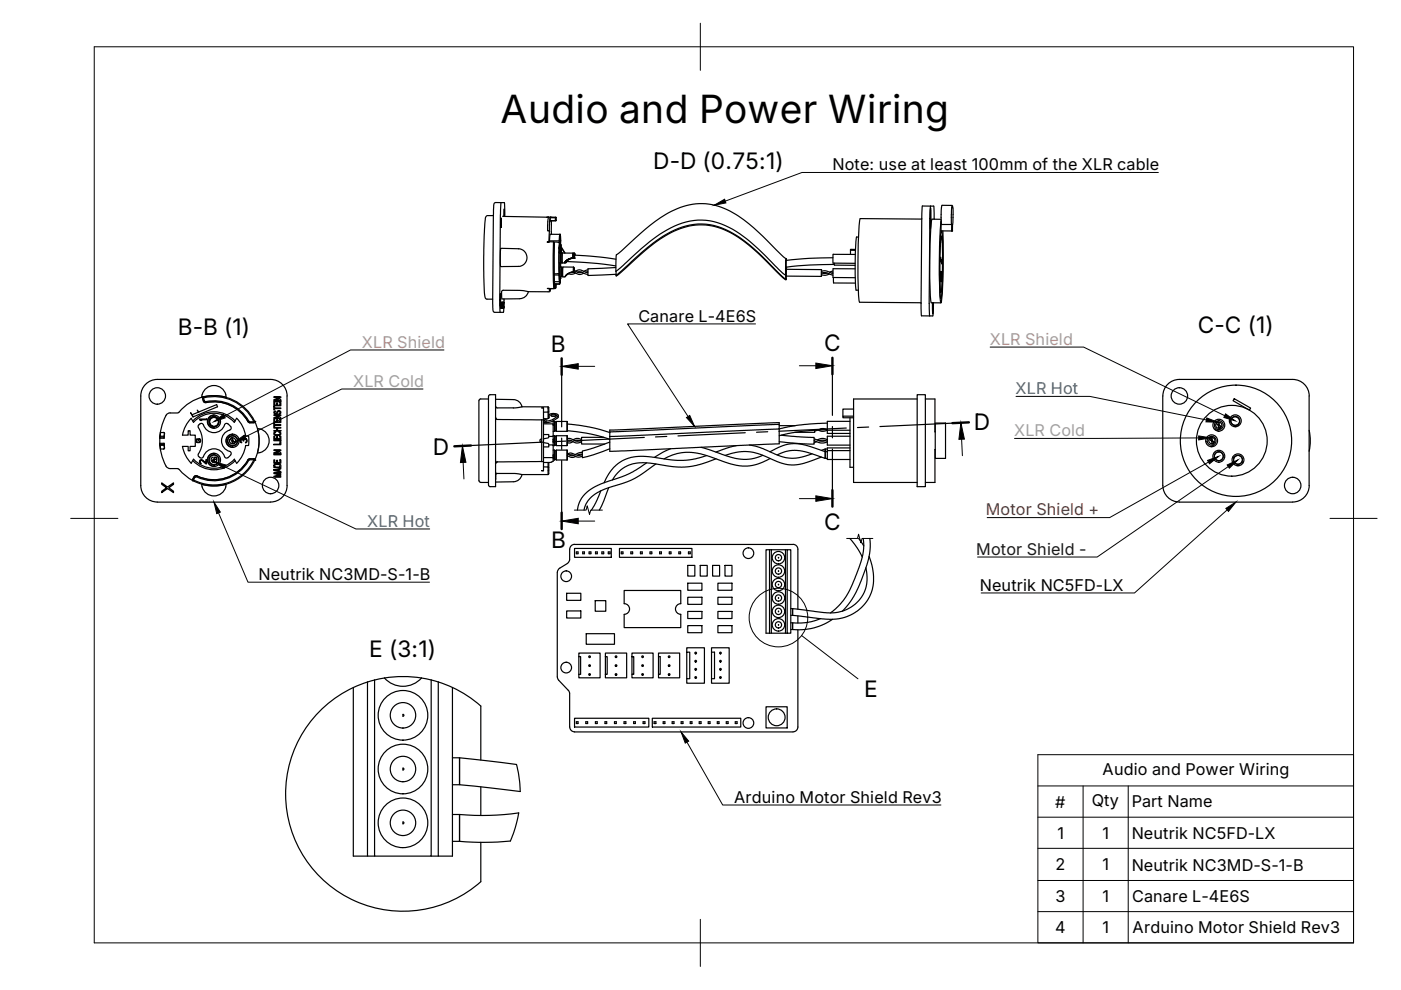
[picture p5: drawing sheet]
<svg xmlns="http://www.w3.org/2000/svg" width="297mm" height="210mm" viewBox="0 0 297 210" stroke-linecap="round" stroke-linejoin="round" font-family="sans-serif">
<!-- layer: Visible -->
<g fill="none" stroke="#000" stroke-width=".25">
<path d="M104.6 45.7h-1.2a.79 .79 0 0 0-.5 1l-.3 7a42 42 0 0 0 .4 9.6l1.5 .1M106.1 45.6v20.6M106.2 52.7l-.1 3.5 .1 .3h.3M106.2 46.3v1.9M106.2 46.3h.1M106.2 46.3l.1 1.9zM106.2 48v.2M106.2 47.2h.1M106.2 42.9l-.1 2.7M106.3 46.3l-.1 .2M106.6 52.7h-.4M106.6 45.8l9.4 .3"/>
<path d="M106.6 52.7h3.4M106.8 45.9l.1-1.6 .1 1.6M106.9 43l-1.8-.1a.7 .7 0 0 0-.4 1l-.2 20.1a2.92 2.92 0 0 0 .3 2.2h1.9M106.9 42.9l.1 3M109.9 52.7a1.9 1.9 0 0 1 1.8 2.2 1.9 1.9 0 0 1-2.3 1.6h-2.8M116 46.1h.3zM116.1 47.7v1.2h.4l-.1 2.4M116.4 51.3h-.4h1.3l.2 .1M116.5 51.1v.2M116.5 51.1h2.1M116.5 47v1.9M116.6 49.7h2.2v2l-.1-2"/>
<path d="M116.6 49.7l-.1 1.4M116.6 46.2h1.2M116.6 46.2v.5M116.6 46.7l.1 .1h1.2M116.7 46.1l-.1 .1M116.7 46.1h-.4l-.2 1.6M116.7 46.1h1M116.7 46.1h.1M116.7 46.1l-.2 .9M116.8 46.8h.1M116.9 46.8v.3M116.9 47v2.7"/>
<path d="M117.3 51.3l.1 9.9M117.5 58.1l1-.2v.4M117.5 58.3h1M117.5 51.4l.1 8.8M117.5 51.4l.1 9.6M117.5 59.7h1.3M117.7 46.1h.1l.1 .7M117.7 46.1h.1M117.7 46.1h.2v.7M117.8 46.2v.6M117.8 46.2v.5M117.8 46.7l.1 .1"/>
<path d="M118.5 58.3l.1 1.4M118.5 52.6l.2 .1M118.5 55.7h.6M118.6 51.1v.3l-1.2-.1M118.6 52.7v.8l-.1-.1M118.6 52.4l-.1 .3 .2-.2M118.6 52.8h.1l-.1 .6M118.6 52.7l.1 .1M118.6 52.5l.1 .1M118.6 52.4l.2 .1M118.6 52.4h.1M118.6 55.9l.1 .7"/>
<path d="M118.6 51.4l-.1 6.5M118.6 55.7v1.9M118.6 52v.4M118.6 59.7v.5h-1M118.6 59.7v.3h.2M118.6 60h.1M118.6 59.9h.1M118.6 59h.2M118.6 58.9h.2M118.7 59.1v.6M118.7 52.6v.1M118.7 52.5v.1"/>
<path d="M118.7 52.4l-.1 1.3M118.7 59.6h.1M118.7 59.5h.1M118.7 59.4h.1M118.7 59.3h.1M118.7 58.9h.1M118.7 58.7h.3M118.7 60v.2M118.7 50.9h.1M118.7 50.6h.1M118.7 49.7l-.1 1.4M118.7 51.9v.7"/>
<path d="M118.7 52.6h.3M118.7 52.5h.1M118.7 52.3h.1M118.7 52.1h.1M118.7 52h.1M118.7 51.9h.1M118.7 59.9h.1M118.8 58.9l-.2 .2 .2 .1M118.8 58.9v1.1zM118.8 59h.1M118.8 59.8h-.2M118.8 49.7l.1 1.7"/>
<path d="M118.8 58.7v.3M118.8 52h.1M118.8 52.3h.1M118.8 52.2h.1M118.8 51.9v.7zM118.8 51.9h-.1h.1M118.9 53.7v.1M118.9 51.4v1M118.9 55.7v-2.1v2.1M118.9 52.4v.4h.1M118.9 52.8v.7h.1M118.9 52.1l.9 1.6"/>
<path d="M118.9 52.3v.1M118.9 55.7v.9M118.9 52.1h.1M118.9 53.5v.1M118.9 55.6v.1M118.9 55.6h.2M119 53.7l-.1 1.9M119 56.6l-.3 .1v2M119 52.4v1.1zM119 52.4h-.3M119 52.5l.7 1.2M119 56.7v2"/>
<path d="M119 58.6l.3 .1M119 58.6v.1M119.1 56.7l-.1 1.9M119.1 55.6v.1zM119.1 53.6v.1zM119.1 53.7l-.5-.1v2.1M119.1 55.6l.1 .1M119.1 53.7h.1M119.2 53.7l-.1 1.9M119.2 55.7h-.1M119.2 53.7l-.3 .1M119.2 53.7h2.4"/>
<path d="M119.3 53.7l-.1 2h.7M119.3 56.7v1.9M119.3 56.7h-.3M120.1 55.4l6.7 .5 3.8 .5M121.5 53.7h.3M121.5 53.7l-.1 1M121.5 54.7l.1-1v1M121.5 54.7a2.15 2.15 0 0 0-1.9 1l.1-.1a2.41 2.41 0 0 1 1.9-.9M121.5 54.7a2.05 2.05 0 0 0-1.7 .8l.1-.1a2.46 2.46 0 0 1 1.7-.7M121.5 54.7l.1-.8v.8M121.6 56.6l-.1 1.1M121.6 56.6h-2.2l-.1 2 .5 .1"/>
<path d="M121.6 56.6l.1 .1M121.6 57.7a2.04 2.04 0 0 0-1.7 .8 .83 .83 0 0 1 1.2-.3l.9-.3M121.6 57.7h.1M121.6 57.7a2.05 2.05 0 0 0-1.8 1l.7-.7M121.6 57.7a1.71 1.71 0 0 0 2.2 .2M121.6 57.7l-.5 .1M121.6 57.3a1.78 1.78 0 0 0 1.8 .4M121.7 57.7l-.7 .1M121.7 57.3v-.4l-.1 .8M121.7 57.3v-.6l-.1 1M121.8 53.7l-.1 1M121.8 54.7a2.02 2.02 0 0 0-1.7 .8l.1-.1"/>
<path d="M121.8 54.7h.1M121.8 54.7a2.09 2.09 0 0 0-1.9 1l.3-.3M121.8 54.1l5.6 .4 3.2 .5M121.9 54.1v-.2l-.1 .8 .1-1v.4M122 57.5a1.5 1.5 0 0 1 2 .1l.6 .2M122.4 57.7l.5-.1 1.7 .6M124.6 57.6l-.4 .1M124.7 57.2l-.9 .3M130.6 56.7l-5.9 .3v1.3l5.9-.1M130.6 57.5l.9-.7a62.2 62.2 0 0 1 9.9-8.1 13.3 13.3 0 0 1 15.4 .9 91.5 91.5 0 0 1 9.3 8.4l.4 .3M130.7 54l.5-.3a56.9 56.9 0 0 1 10.6-8.6 13.2 13.2 0 0 1 14.7 .7 63.5 63.5 0 0 1 9.6 8.7l.5 .3M130.7 54l-.1 4.3"/>
<path d="M166.5 58.3l.1 .8M166.6 59.2l-.9-.7a76.1 76.1 0 0 0-8.8-8.1 13.5 13.5 0 0 0-16.2-.4 82.5 82.5 0 0 0-9.6 8l-.5 .3 .1 .2 .5-.4a71.4 71.4 0 0 1 10-8.2 13.3 13.3 0 0 1 15.3 .4 56.4 56.4 0 0 1 9.1 8.2l1 .8M166.6 56.8v1.4zM166.7 57.1l7.5 .1M166.7 57.1v1.4l7.5 .1M166.7 55.2v-.4l-.1 3.5M166.7 58.5l-.1 .8v-.2M166.8 56.6v.5M174.2 57.8l.6 .2 .6-.1M174.2 57.5a3.2 3.2 0 0 1 2.4 .5M174.2 57.5v-.3v1.4v-.4M174.3 57.9a3.6 3.6 0 0 1 2.3 .4"/>
<path d="M175.9 58.1a1.86 1.86 0 0 1-1.7 .1M176.6 57.5l-.7 .2M176.6 54.6a55.7 55.7 0 0 0-10 .7l.1 1.3M176.6 57.8l-.3 .1M176.6 58.8l4.7 .1M176.6 55.8h4.7M176.6 57h4.7M176.6 53.9h4.7M176.7 57l-.1 1.8M176.7 53.9l-.1 1.9M176.7 58.8v1.2h4.7M176.9 55.8v.4"/>
<path d="M176.9 56.1l-5.2 .1-5.1 .5M176.9 56.2l4.4 .1M180.3 53.1v.8M181.4 52.9h-1.1v.2h1.1M181.6 50.3h.4M181.6 50.2a60.3 60.3 0 0 0-.1 11.3M195.4 46.3v20.7h2.4l.1-2.8M195.4 46.5l-13-.2a95.3 95.3 0 0 0-.2 17.8l13.1 .1M195.6 43.7h1.7M195.6 43.7l-.2 2.6M197.1 46.3v20.7M197.3 43.7h.7l.1 2.8"/>
<path d="M197.3 44.1v4.5zM197.3 43.7l-.1 2.6M199.3 52.2h.1M199.3 51.3h.1M199.4 50.1h.2M199.4 51.4l.2-1.3a58.5 58.5 0 0 1-.1 11.9l-.2-4.1 .1-5.7M199.4 51.4v-.1v.9M199.4 54.5v1.1zM199.4 57.5v1.1zM199.5 46.5h-1.9a95.3 95.3 0 0 0-.1 17.7h2M199.5 49h2.3M199.5 49a85.5 85.5 0 0 0 0 14.3 83.4 83.4 0 0 0 .2-14.3"/>
<path d="M199.5 58.7v1.1zM199.5 46.9v2.1M199.5 46.1l.1 1.5M199.5 46.7a110.4 110.4 0 0 0 0 17.5 6.8 6.8 0 0 0 .3-3.2l.2-5.8-.1-6.2M199.6 47.6h2.2M199.7 57.6v1zM199.7 54.9v1.1zM201.7 45.5v.6M201.7 46.1l.1 1.5M201.8 47.6v1.4M201.8 49h.1M201.8 44.1l.1-.5 .1 .5"/>
<path d="M201.8 44.1l-.1 1.4M201.8 49v-.3l.2 .3M201.9 43.6l-2.2-.1-.2 2.6M202 47.6l-.1 1.4M202 47.6h.1M202 44.1v3.5M106.1 62.3v2.6zM106.1 64.1l.1 1.1zM106.2 64.4v.8zM106.2 65.2h.1M106.2 64.1v1.1zM106.2 64.2v.7z"/>
<path d="M106.2 64.3l.1 .8zM106.2 65.1h.1M106.2 65h.1M106.2 64.9h.1M106.2 64.5h.1M106.2 64.4h.1M106.2 64.3h.1M106.3 64.1v1.1zM106.3 64.1v1.1M106.3 61.9l.1 1.5M106.3 64.1l.1 1.1zM106.3 64.1h.1"/>
<path d="M106.4 64.1l-.1 1.1M106.4 64.1v1.1zM106.4 65.2h.1M106.4 64.1l.1 1.1zM106.4 64.1h.1M106.4 65.1h.1M106.4 64.9h.1M106.4 64.5h.1M106.4 64.4h.1M106.4 64.3h.1M106.5 65.2h.1M106.5 65h.1"/>
<path d="M106.5 64.2h.1M106.5 64.1v1.1zM106.5 64.3h.1M106.5 65h-.1M106.5 64.1h-.3v1.1M106.5 64.1l.1 1.1zM106.5 64.1h.1M106.6 64.1v1.1zM106.6 64.1h.1M106.6 65.2h.1M106.6 65h.1M106.6 64.9h.1"/>
<path d="M106.6 64.5h.1M106.6 64.4h.1M106.6 64.3h.1M106.6 64.8h.1M106.6 64.7h.1M106.6 64.6h.1M106.6 65.1h.1M106.6 64.2h.1M106.7 64.1v1.1zM106.7 64.3h.1M106.7 65.2h.1M106.7 64.1h.1"/>
<path d="M106.8 63.4l-.1 2.8M112 61.8a1.87 1.87 0 0 1-1.8 1.5l-3.8 .1M116.1 61.2h.3M116.4 61.2h.1M116.4 61.2l.2 .6 .1-.6M116.6 61.9l-4.6-.1-1.9-.2-3.4-.1-.3 .2-.1 .2M116.7 61.2h.1M117.4 61.2h.1M117.6 60.2v.8M117.6 61l-.2 .2h-1M117.6 60.2l1 .1M117.7 60.2v1"/>
<path d="M117.9 60.2l-.1 .8-.1 .2h-1M117.9 60.2l-.1 .8M118.6 60.2h.1M181.5 61.5h.5M197.7 64.2l.1 2.4 .1-2.4M199.3 62h.2M33.9 92.7v-.2h.9v.2M33.9 94l.1 1.2M33.9 92.7h.9v.2h-.9zM33.9 94.2h.9M33.9 92.5l.1-.8-.1 1.2M33.9 94.4l.1 .8"/>
<path d="M34 91.7h.8l.1 .2M34 95.2h.1M34.8 94.2v.2h-.9v-.2M34.8 94h-.9v.2M34.8 94v.2M34.8 94l.1 1M34.8 94.4l.1 .6M34.9 91.9l-.1 .6M34.9 95l-.1 .2h-.8M34.9 91.9l-.1 1M36.1 99.3h1.6l.3 .2M36.1 87.5l-.5 .2a10.9 10.9 0 0 0-.3 11.3l.8 .3"/>
<path d="M38 87.4l-.3 .2h-1.6M38 99.5l1.3 1.4 1.6 1M38.7 92.3h1.2v-1h.4v1h1.1v2.4h-1.1v.9h-.4v-.9h-1.2l.8 2.1 1 1.4 .5-.8a5.9 5.9 0 0 0 8.7 0M40.4 87.5l.5 .9zM40.7 87.9l5.2-2.1 .2 .4-5.2 2.2M40.9 97.7a6.1 6.1 0 0 0 9 0M40.9 89.3a6.1 6.1 0 0 1 9 0M41.6 93.1l.2-.1-.1 .7h.6l.1-.4-.3-.1-.1 .2v-.4h.3a.43 .43 0 0 1 .3 .5 .43 .43 0 0 1-.4 .3h-.3a.43 .43 0 0 1-.3-.7zM41.8 86.9l.3 .4M42.1 90.7a5.2 5.2 0 0 1-.1 5.7l.4 .6M42.1 90.1v.6M42.2 87.3h.1"/>
<path d="M42.3 88.9h1.5v.1h-1.3l.3 .1h-.3zM42.4 89.9l.4-.1 .3 .3M42.4 97.6l.5-.1 .7 .7v-.7h.2v.9l-1-.7a.29 .29 0 0 0-.4 .1 .29 .29 0 0 0 .3 .4l-.2 .1-.2-.2zM42.4 89.9l-.2 .2M42.9 83.7a2.58 2.58 0 0 1 2.7-1.9 2.58 2.58 0 0 1 2.3 2.3l-3.2-.2-1.9 .3v-.5M43.1 84.2h.1M43.1 84.2l-.2 .2 .3 .7 .5 .3M43.1 84.2a9.5 9.5 0 0 0-5.1 3.2M43.1 96.8l-.3 .3-.4-.1M43.1 90.1a2.34 2.34 0 0 0 2.3 1.6 2.34 2.34 0 0 0 2.2-1.6M43.1 96.8a2.34 2.34 0 0 1 2.3-1.6 2.34 2.34 0 0 1 2.2 1.6M43.2 84.4l.1 .6 .3 .1"/>
<path d="M43.2 84.4a9.4 9.4 0 0 1 10.6 5h-.9a8.7 8.7 0 0 0-9.2-4.3M43.7 85.3l-.5-.1-.2-.9a8.7 8.7 0 0 1 8.3 1.6 7.5 7.5 0 0 1 2.7 3.6l-1 .1M43.7 85.4a8.3 8.3 0 0 1 8.9 4M43.7 85.3a8.3 8.3 0 0 1 8.9 4.1M44.5 89.8a.94 .94 0 0 1 .7-1.2 .94 .94 0 0 1 1.1 .8l-.1 .6-.6 .4-.8-.2-.3-.4M45.2 96.9l-.4 .4 .1 .5 .3 .2M45.2 98l.3 .1M45.3 97.4v.2M45.4 96.2h.3l.5 .2 .4 .5 .2 .5-.1 .6-.3 .4-.6 .4h-.4M45.4 96.2v.2l.4 .1 .4 .3 .2 .5-.1 .8-.4 .4-.5 .1v.2M45.4 88.3l.7 .3 .3 .6v.5l-.2 .4-.4 .3-.4 .1M45.4 88v.3"/>
<path d="M45.4 88l.8 .3 .4 .5 .2 .5-.1 .6-.3 .4-.5 .4-.5 .1M45.4 90.5v.3M45.4 96.4a1.09 1.09 0 0 0-1.1 1.1 1.09 1.09 0 0 0 1.1 1.1M45.4 88.3a1.09 1.09 0 0 0-1.1 1.1 1.09 1.09 0 0 0 1.1 1.1M45.4 96.2a1.34 1.34 0 0 0-1.4 1.3 1.34 1.34 0 0 0 1.4 1.3M45.4 88a1.34 1.34 0 0 0-1.4 1.4 1.34 1.34 0 0 0 1.4 1.3M45.4 96.1a1.41 1.41 0 0 0-1.4 1.4 1.41 1.41 0 0 0 1.4 1.4M45.4 88a1.41 1.41 0 0 0-1.4 1.4 1.41 1.41 0 0 0 1.4 1.4M45.5 97.3l-.1 .3M45.8 97l.2 .7-.6 .4M46.3 89.8a1.01 1.01 0 0 0-.5-1.3 1.01 1.01 0 0 0-1.4 .5 1.01 1.01 0 0 0 .7 1.3M47.6 96.8l.3 .3 .4-.1"/>
<path d="M48.3 89.9l-.4-.1-.3 .3M48.3 89.9l.6 .6M48.7 91.2a2.41 2.41 0 0 0-1.7 2.4 2.41 2.41 0 0 0 1.9 2.3v.5M48.7 93.1l-.1 .4 .3 .5h.7M48.9 90.5l.1 .4-.3 .3M48.9 96.4l-.6 .6M49 92.9l.5-.1 .4 .4v.5l-.2 .2M49.2 93.4v.1l.2 .1M49.2 93.3l.2 .2M49.3 92.4l.7 .2 .4 .7-.2 .8-.5 .4h-.4M49.3 92v.4M49.3 92l.9 .3 .5 1v.5l-.3 .5-.4 .4-.7 .1"/>
<path d="M49.3 94.5v.3M49.3 92.4a1.09 1.09 0 0 0-1.1 1.1 1.09 1.09 0 0 0 1.1 1M49.3 92.1a1.34 1.34 0 0 0-1.3 1.4 1.34 1.34 0 0 0 1.3 1.3M49.3 92a1.41 1.41 0 0 0-1.4 1.5 1.41 1.41 0 0 0 1.4 1.4M49.7 97.4l.5 .8M50.2 88.7l-.5 .8a5.8 5.8 0 0 0-8.7 0l-.5-.8-1.3 1.9-.5 1.7M50.2 88.7l.8 .9 .6 1.1 .5 1.8M51 93.1l.3-.1 .3 .2a.45 .45 0 0 1 .8 0 .45 .45 0 0 1-.4 .7v-.1a.31 .31 0 0 0 .2-.5 .31 .31 0 0 0-.5 .1l-.1 .1-.1-.2a.29 .29 0 0 0-.5 0 .29 .29 0 0 0 .2 .5v.1l-.3-.2zM52 92.4l.7 .1 .1 .8-.1 1.2h-.7M52.1 94.5l-.3 1.1-.5 1.2-1.1 1.4M52.6 89.4l.4 .2M52.6 97.5l.4-.2h.9l.1 .3"/>
<path d="M52.6 97.5a8.6 8.6 0 0 1-11 3.4l-.4 .1-.4 .7M52.6 97.5a8.3 8.3 0 0 1-10.8 3.4M53.8 97.3h-.9l-.3 .3M53.8 97.3l.2 .1a9.4 9.4 0 0 1-13.1 4.5M54 89.4h.1M54 97.6h.1M54 89.4l-.1 .2h-.9M54 89.4a9.6 9.6 0 0 1 0 8.1M55.1 90.9h-.5l.3 2v1.6l-.3 1.5h.5M55.2 91a2.59 2.59 0 0 1 1.9 2.5 2.59 2.59 0 0 1-1.9 2.5M58.1 99.6l1.4-.3-.3 .2v.4l.3 .2-1.4-.3zM58.1 97.5h.2v.6h.4v-.5h.1v.5h.6v-.6h.1v.7h-1.4z"/>
<path d="M58.1 96.3h1.4v.1h-1.4zM58.1 95.4h1.4v.2l-1.2 .4 1.2 .2h-1.4v-.2l1.2-.5zM58.1 94.2h1.3v-.6h.1v.7zM58.1 93.3h1.4v.1h-1.4zM58.1 92.5h.2v.6h.4v-.5h.1v.5h.6v-.6h.1v.7h-1.4zM58.1 90.6h1.4v.2h-.7v.5h.7v.1h-1.4v-.1h.6v-.5h-.6zM58.1 89.7h.1v.4l1.3 .1h-1.3v.3h-.1zM58.1 88.9h.2v.6h.4v-.5h.1v.5h.6v-.6h.1v.7h-1.4zM58.1 88h1.4v.1l-1.2 .5 1.2 .1h-1.4v-.1l1.2-.5zM58.1 86.2h.1v.3h1.3v.1h-1.3v.3h-.1zM58.1 85.3h.2v.6h.4v-.5h.1v.5h.6v-.6h.1v.7h-1.4zM58.1 85.1h1.4v.1h-1.4z"/>
<path d="M58.1 84.1h1.4v.2l-1.2 .5 1.2 .1h-1.4v-.2l1.2-.4h-1.2zM58.1 91.7l.3-.1-.1 .5 .7 .1 .4-.2-.2-.4a.39 .39 0 0 1 .3 .4 .39 .39 0 0 1-.5 .3h-.7l-.2-.2zM58.1 87.3l.3-.2a.26 .26 0 0 0-.1 .3 .26 .26 0 0 0 .2 .2h.1a.47 .47 0 0 1 .5-.5 .47 .47 0 0 1 .4 .5l-.4 .2 .3-.4a.28 .28 0 0 0-.4-.2 .28 .28 0 0 0-.2 .4 .41 .41 0 0 1-.5 .2 .41 .41 0 0 1-.2-.5zM58.1 98.5l.3-.1h.9l.2 .2v.5h-1.4zM58.2 99.7l.8-.2v.4zM58.3 98.6l.9-.1 .1 .1 .1 .4h-1.1zM103.6 84.6h-1.9a2.35 2.35 0 0 0-.2 1.8v15.5M103.9 83.7h1.2v19.5h-1.2M103.9 83.7h-.1a4.9 4.9 0 0 0-.2 2.6v16.6M105.1 86.1v.3l.3 .1M105.1 88.6l.2 .3 9.6 .1M105.1 88.6v.1z"/>
<path d="M105.1 88.6v.1M105.1 84.7h3.7M105.1 89.3h.1M105.1 97.6h.1M105.1 98.1l.3-.2-.3 .4zM108.9 84.7a1.87 1.87 0 0 1 1.8 1.5M108.9 86.5h-3.4M110.7 86.2l-1.9 .3M110.7 86.2l5.5 .1M114.9 99.8h.3h-.3M114.9 89v8.9M114.9 93.1l-.4 .3v.3l.4 .1"/>
<path d="M114.9 86.5h.3v11.4M114.9 89h.3l.1 .2 .3 .1M114.9 97.8l-9.5 .1M114.9 97.9h.3M115.2 97.9v1.9M115.2 92.1h1.2l-.2 .8-1 .1M115.2 93.8l1 .2 .2 .2v.6h-1.2M115.2 89.9h2.1v2.6h-.9M115.2 88.6l.2 .2 .2 .1M115.2 99h1M115.4 88.8h.6M115.6 89.3v.3h-.4"/>
<path d="M115.6 88.9h.1M115.8 89.3h-.2M115.8 89.3h.1M116.2 86.3v2.4M116.2 99v1.6M116.2 86.3l.2 .1v2.2v-.5a1.41 1.41 0 0 1 2 0l-.2 .1M116.2 98.1v.9M116.2 99l.2 .2M116.4 88.4h.1M116.4 94.3h.9v2.7h-2.1M116.4 98.1v2.3l-.2 .2M116.4 87.2l-.2 .2h-1"/>
<path d="M116.4 88.6l-.7 .2M116.8 87.9h.9l.3 .2-.3 .1h-.6l-.3-.1zM117 88.2h.8M117.3 97.1l.1-.1h-.1v.8l-.5 .2-1.6 .1M117.3 89.2v.7M117.3 95.4h.3v2.1h-.3M117.3 92.4h.3v2.1M117.3 96.9l.1 .1M117.3 96.8l.1 .1M117.3 96.7l.1 .1M117.3 96.6l.1 .1M117.3 96.5l.1 .1"/>
<path d="M117.3 93.1h.1v.6h-.1M117.3 90h.1v.2h-.1M117.3 92.5v1.8M117.3 93.7h.1M117.3 93.6h.1M117.3 93.5h.1M117.3 93.3h.1M117.3 93.2h.1M117.3 90.1h.1M117.3 91.5h.3M117.3 89.4h.3M117.3 94.5h.3"/>
<path d="M117.4 96.4h-.1l.1 .1M117.6 89.4v2.1M117.6 95.5h.1M117.6 89.4l.1 .1M117.6 92.4l.1 .1M117.7 95.5v1.9M117.7 89.5v1.8M117.7 92.5v1.9M117.7 91.3l.3 .1M117.7 94.4l.3 .1M117.7 92.5h.2M117.7 97.4h.2"/>
<path d="M117.7 97.4l-.1 .1M117.7 89.5h.2M117.7 91.3l-.1 .1M117.7 94.4l-.1 .1M117.9 95.5v1.9M117.9 89.5v1.8M117.9 92.5v1.9M117.9 97.4l.1 .1M118 89.4v2.1M118 95.5h-.3M118 91.5h2.2M118 89.4h2.2"/>
<path d="M118 89.4l-.1 .1M118 94.5h2.2M118 92.4l-.1 .1M118.2 88.3a3.4 3.4 0 0 1-2.3 1M118.2 88.6a3.8 3.8 0 0 1-2.6 1M118.4 88.1l-.2 .5M120.2 95.4h-2.2v2.1h2.2M120.2 95.4v2.1M120.2 89.4v2.1M120.2 92.4v2.1M120.2 92.4h-2.2v2.1M120.3 96.6l1 .4 .7-.2"/>
<path d="M120.3 96.2l.8 .4h.5M120.3 93.4h.7l1.2 .5 1.1-.2M120.3 93h.7l1.1 .5 .8-.1M120.3 91.3l5 .7 4 1.1M120.3 89.9l4.7 .6 4.3 1.2M120.3 96.6h.1M120.4 96.2l.6-.2 1.6 .6 .9-.3M120.8 96.5l.6-.1 1.2 .5 .9-.2M121.1 93.4l-.8 .1M121.5 93.6l-.7 .3-.5-.1M121.9 93.4l.7-.1 .7 .3M123.3 93.2l-1.1-.2-.7 .3"/>
<path d="M123.5 96.3l-1.1 .2M123.5 95.9l-.8 .1-.7 .4M128 92.7h-4.7v1.4h4.9M129.3 93.7l-3.6 1.3-2.2 .6v1.4l2.2-.5 3.6-1.3M129.3 91.6l35.9-1.6v1l-31.6 1.4-4.3 .2zM137.1 98.1l-3.6 2.3-6.1 2.2-2.2 1.2-1.2 1-.8 .9-.5 1.2-.3 1.3M139.1 98.4l-3.4 2.4-1.8 1-5.8 2-1.8 .9-.9 .6-.8 .9-.5 .9-.3 1.1M142.2 95.1l-1.7 .8-1.8 1.1M148.6 94.8l6.3 2.1 1.8 .4h2.5l2.5-.8M149.8 96.6l-2.5 .7-2.4 .3h-2.3l-6.2-.9-2.8 .3-1.7 .7-1.6 1.2-1.2 1.5-1 2M151.8 97.3l-4 1.3-2.6 .4-2.9-.1-5.3-.8-2.6 .2-1.4 .5-1.1 .6-1.3 1.2-.7 1.2M153.7 96.6l2.8-.8h2.5l2.1 .5 4.5 1.9 2.2 .4 2.2-.2 4.2-1.5"/>
<path d="M156.1 94.5l-2.1 .6-2.2 .8M158.9 94.4l2.2 .5 4 1.7 2 .5h2l3.1-.9M163.3 97.2l-2.6 1.2-2.2 .4h-1.7l-1.8-.4-5.3-1.9-3.1-.6-2.8 .2-1.5 .5-1.5 .7M165.2 90v-.4l-7.7 .3-28.2 1.3v.4M165.2 90.2h3.4M165.6 92.3l6.5 .4a.38 .38 0 0 1 .4 .1 .38 .38 0 0 1 .1 .4v.7a.35 .35 0 0 1-.2 .3 .35 .35 0 0 1-.4 0l-6.8-.5M172.6 93l1.5 .5 .9-.1M172.6 93.4l1.5 .5 1.3-.2M172.7 93.5h-.1M172.7 91.2v.5h-4.2M173.1 93.7l-.5 .1M173.4 91.2l-.7 .2"/>
<path d="M173.5 91.2l.7 .3 1.2-.3h4.8M173.7 93.4l.8-.1 .9 .2M173.8 91l.8-.1 .8 .2-5.2 .3-3.1 .5-1.9 .5M174.1 95.5l.9-.3v.6l-4.1-1.4-2.8-.3-2.1 .4-2.7 1.3M175.4 95.8h-.4v1.4h.4M175.4 95.2h-.4v2l-3.6-1.2-2.4-.5-2.1 .2-2.1 .7M175.4 93.2l-1.2-.2-1 .3M175.4 89.7l-5.8 .4-4.4 .8v3.2h-.3l-35.6 1.6v-3.1M175.4 95.5h4.8M180.2 88.6v10.5h.8M180.2 89.3h-4.8v2.6h4.8M180.2 92.5h-4.8v1.9h4.8"/>
<path d="M180.2 95h-4.8v2.4h4.8M181 88.2h-2.3v.4h2.3M181 86.7h-2.3v1.5M194.5 83.7h1.7v19.5h-1.7zM194.5 84.6h-13.5v17.7h13.5M196.2 84.6h2l.1 7M198.3 95.3l-.1 7h-2M198.3 89.7h2.2v7.5h-2.2zM250 80.4h24.1a3.5 3.5 0 0 1 3.5 3.6M250.1 80.4a3.5 3.5 0 0 0-3.6 3.6v18.9a3.5 3.5 0 0 0 3.6 3.5M256.6 92.9l.4-.1 .5 .2 .1 .5-.3 .4M256.7 92.8l-.4 .3v.6l.5 .4 .5-.1"/>
<path d="M256.8 93.3v.2h.2M256.9 93.3l.2 .1-.1 .2M257.1 94.1h-.2M258.1 89.6h.6l.3 .4v.5l-.5 .3M258.3 89.5l-.5 .3v.6l.3 .4 .6-.1M258.3 89.5h.1M258.3 90l.3 .1-.2 .2M258.4 90l-.1 .2 .2 .1M258.5 90.8h.1M261.7 84.5l3.5 2-.3 .5-3.5-2zM277.6 84v18.9M277.6 91.2l.2 2.6-.2 1.9"/>
<path d="M33.3 106.5h24.1M33.3 106.4a3.5 3.5 0 0 1-3.5-3.5v-18.9a3.5 3.5 0 0 1 3.5-3.6h24.1a3.5 3.5 0 0 1 3.5 3.6v18.9a3.5 3.5 0 0 1-3.5 3.5M34.3 102.4l1.2 .9 1.3-.9v.3l-1 .7 1 .8v.3l-1.3-.9-1.2 .9v-.3l1-.8-1-.7zM40.9 101.7v.2M40.9 101.9h.1M41.3 101.2l.2-.1a8.8 8.8 0 0 0 11.4-3.6h.9a9.4 9.4 0 0 1-12.8 4.3zM41.8 100.9h-.4l-.3 .1-.3 .7 .1 .2M42.9 103.2a2.58 2.58 0 0 0 2.7 1.9 2.58 2.58 0 0 0 2.3-2.3l-3.2 .2-1.9-.3v.5M58.1 100.2h1.4v.1h-1.1l1.1 .3v.2l-1.1 .2 1.1 .1h-1.4v-.1l1.3-.3-1.3-.3zM101.6 101.9l.3 .4M101.9 102.3h1.7M103.6 102.9l.3 .3"/>
<path d="M105.1 100.1v1.6M105.1 101.5h.1M105.1 100.9h.1M105.1 100.4h.1M105.1 100.6l.2-.2h3.9l1.5 .2M108.8 102.1l-3.7 .1M110.7 100.6h5.5M110.7 100.6a1.87 1.87 0 0 1-1.8 1.5M121.8 116.3h7.8v1.9h-7.8zM121.8 115.4h46.3M121.8 115.4a1.03 1.03 0 0 0-1 1l-.2 2.7-2.1 1.5-.3 .8M122.2 117h.4v.4h-.4z"/>
<path d="M123.5 117h.4v.4h-.4zM124.9 117h.4v.4h-.4zM126.3 117h.3v.4h-.3zM127.4 104.1l-1.1 2.5-.9 1.6M127.6 117h.4v.4h-.4zM129 117h.3v.4h-.3zM129.1 103.4l-1 2.6-1 2.2M131.3 116.3h15.4v1.9h-15.4zM131.7 117h.4v.4h-.4zM133.8 117h.3v.4h-.3zM135.8 117h.4v.4h-.4zM137.8 117h.4v.4h-.4z"/>
<path d="M139.8 117h.4v.4h-.4zM141.9 117h.4v.4h-.4zM143.9 117h.4v.4h-.4zM145.8 119.9h1.5v2.2h-1.5zM146 117h.3v.4h-.3zM148.5 119.9h1.4v2.2h-1.4zM151.1 119.9h1.5v2.2h-1.5zM153.7 119.9h1.5v2.2h-1.5zM163.2 116.6h-.8v17.7h1.1M163.5 116.6h3v17.7h-3zM163.5 116.6h-.3v17.7M165 118.2h.1"/>
<path d="M166.5 116.6h.4M166.9 116.6h.8v17.7h-.8zM168.1 115.4a1.03 1.03 0 0 1 1.1 1v12.8M180.2 114.2l1.5 1.9 1.1 2M182 114.2l1.1 1.5M183 114.2l.1 1.7-.2 1.9-.8 2.5-1.3 3.3-.9 2.1-1.2 1.8-1.1 1.2-1.5 1.3M184.3 118l.8 3.1v3l-.4 1.5-.7 1.6-.8 1.1-1.2 1.1-1.2 .8-1.3 .6-2.3 .5-2.8-.1-6.4-.7v-1.5l8.3 1 2.3-.4 2.1-1 1.7-1.6 1-1.9 .4-2.1-.2-2.6M184.4 114.2l.1 1.8-.3 2.1-1.6 5-1.6 3.4-1.2 1.7-1.2 1.4M250 106.5h24.1M277.6 102.9a3.5 3.5 0 0 1-3.5 3.5M118.2 121.4v22.1l.3 .7 2 2.2M120.1 125.8h3v1.5h-3z"/>
<path d="M120.1 129.5h3v1.5h-3zM122.7 139.2v-.7h4.5v5.2h-4.5v-.7M122.7 139.2h.4v3.8h-.4M122.7 139.2v3.8M124.3 134.4h6v2.2h-6zM126.2 127.4h2.2v2.2h-2.2zM128.4 139.2v-.7h4.5v5.2h-4.5v-.7M128.4 139.2h.3v3.8h-.3M128.4 139.2v3.8M132.3 125.2h12v2.8a1.12 1.12 0 0 0-1.1 1.1 1.12 1.12 0 0 0 1.1 1.2v2.8h-12v-2.8a1.12 1.12 0 0 0 1.2-1.2 1.12 1.12 0 0 0-1.2-1.1zM134 139.2v-.7h4.5v5.2h-4.5v-.7M134 139.2h.4v3.8h-.4z"/>
<path d="M139.6 139.2v-.7h4.5v5.2h-4.5v-.7M139.6 139.2h.4v3.8h-.4M139.6 139.2v3.8M145.6 138.3v-1h3.8v7.6h-3.8v-1M145.6 138.3h.6v5.6h-.6zM145.8 123.6h3v1.6h-3zM145.8 126.6h3v1.5h-3zM145.8 129.6h3v1.5h-3zM145.8 132.6h3v1.5h-3zM150.9 138.3v-1h3.7v7.6h-3.7v-1M150.9 138.3h.6v5.6h-.6M150.9 138.3v5.6"/>
<path d="M152.2 123.6h3v1.6h-3zM152.2 126.6h3v1.5h-3zM152.2 129.6h3v1.5h-3zM152.2 132.6h3v1.5h-3zM165 121v.2M165 126.7h.1M165 129.6h.1M165 132.5h.1M165 121v.1M165 123.9h.1M166.5 134.3h.4M167.7 132.1h.3v1.4h-.3"/>
<path d="M167.7 129h.3v1.5h-.3M169.2 133.5v20.6a1.03 1.03 0 0 1-1.1 1.1M169.2 130.6v1.5M173.9 131.2l-1.6 .6-1.3 .2-3 .1v1.4h2.1l2.5-.4 2.1-.7 1.8-1.1M74.9 145.8v35.7h3M77.9 144.6v36.9h1.5M77.9 144.6a24.9 24.9 0 0 0-14.1 36 24.9 24.9 0 0 0 38.2 6.3l-.1-8.3M79.4 144.2v37.3h12v-37.3M81.5 143.8a5.3 5.3 0 0 0 7.9 0M81.5 143.8l-3.6 .8M81.5 143.8a24.9 24.9 0 0 1 7.9 0M85.4 151.5l.2 .2-.2 .2z"/>
<path d="M89.4 143.8l2 .4M91.4 144.2l2.6 .7 1.9 .9M92.9 144.6v36.9h3v-35.7M95.9 145.8a24.9 24.9 0 0 1 6.1 3.9l-.1 11.4M120.5 146.4l.3 .7v7a1.07 1.07 0 0 0 1 1.1M121.8 152.3h15.8v1.8h-15.8zM121.8 155.2h46.3M122.2 153h.4v.4h-.4zM124.2 153h.4v.4h-.4zM126.2 153h.4v.4h-.4zM128.3 153h.3v.4h-.3zM130.3 153h.4v.4h-.4z"/>
<path d="M132.3 153h.4v.4h-.4zM134.3 153h.4v.4h-.4zM136.4 153h.3v.4h-.3zM138.3 152.3h18.8v1.8h-18.8zM138.7 153h.4v.4h-.4zM140.6 153h.4v.4h-.4zM142.5 153h.4v.4h-.4zM144.4 153h.4v.4h-.4zM146.3 153h.4v.4h-.4zM148.3 153h.3v.4h-.3zM150.2 153h.3v.4h-.3zM152.1 153h.3v.4h-.3z"/>
<path d="M154 153h.4v.4h-.4zM155.9 153h.4v.4h-.4zM162.4 149.9h4.5v4.4h-4.5zM85.4 174.7l.2-.2-.2-.2v.4M85.4 162.8l.2 .3-.2 .2v-.4M95.9 172.7h1.5v5.7h-1.5M95.9 160.7h1.5v5.7h-1.5M97.4 172.7a54.9 54.9 0 0 0 12.6-.3l-.8 3.1-1 2.7a44.2 44.2 0 0 1-10.8 .1zM97.4 160.7l12.1 1.4 .6 3.2 .2 2.5-12.9-1.4zM101.9 166.8v6.1M91.4 181.5h1.5"/>
<circle cx="33.3" cy="84" r="1.75"/>
<circle cx="45.2" cy="97.8" r=".24"/>
<circle cx="45.4" cy="97.5" r="1.01"/>
<circle cx="45.4" cy="89.5" r=".95"/>
<circle cx="45.6" cy="97.2" r=".25"/>
<circle cx="49.1" cy="93.1" r=".26"/>
<circle cx="49.3" cy="93.5" r="1.01"/>
<circle cx="49.5" cy="93.8" r=".26"/>
<circle cx="250.1" cy="84" r="1.75"/>
<circle cx="256.7" cy="93.1" r=".26"/>
<circle cx="256.9" cy="93.5" r=".94"/>
<circle cx="256.9" cy="93.5" r="1.26"/>
<circle cx="257.2" cy="93.8" r=".24"/>
<circle cx="258.2" cy="89.8" r=".25"/>
<circle cx="258.4" cy="96.7" r=".94"/>
<circle cx="258.4" cy="90.2" r=".94"/>
<circle cx="258.4" cy="96.7" r="1.26"/>
<circle cx="258.4" cy="90.2" r="1.26"/>
<circle cx="258.6" cy="90.5" r=".25"/>
<circle cx="261.2" cy="93.5" r="7.5"/>
<circle cx="261.9" cy="89.3" r=".93"/>
<circle cx="261.9" cy="89.2" r=".94"/>
<circle cx="261.9" cy="89.2" r="1.26"/>
<circle cx="262.1" cy="93.5" r="11.8"/>
<circle cx="262.5" cy="97.5" r=".94"/>
<circle cx="262.5" cy="97.5" r="1.26"/>
<circle cx="57.4" cy="102.9" r="1.75"/>
<circle cx="158.7" cy="117.3" r="1.13"/>
<circle cx="165" cy="118.2" r=".67"/>
<circle cx="165" cy="118.2" r="1.32"/>
<circle cx="274.1" cy="102.9" r="1.75"/>
<circle cx="120" cy="122.2" r="1.13"/>
<circle cx="125" cy="139.2" r=".18"/>
<circle cx="130.6" cy="139.2" r=".18"/>
<circle cx="136.2" cy="139.2" r=".18"/>
<circle cx="141.9" cy="139.2" r=".18"/>
<circle cx="147.5" cy="138.5" r=".18"/>
<circle cx="152.7" cy="138.5" r=".18"/>
<circle cx="165" cy="126.8" r=".67"/>
<circle cx="165" cy="129.6" r=".67"/>
<circle cx="165" cy="123.9" r=".67"/>
<circle cx="165" cy="132.5" r=".67"/>
<circle cx="165" cy="121.1" r=".67"/>
<circle cx="165" cy="126.8" r="1.32"/>
<circle cx="165" cy="132.5" r="1.32"/>
<circle cx="165" cy="129.6" r="1.32"/>
<circle cx="165" cy="123.9" r="1.32"/>
<circle cx="165" cy="121.1" r="1.32"/>
<circle cx="85.4" cy="151.7" r="2.7"/>
<circle cx="85.4" cy="151.7" r="5.3"/>
<circle cx="120" cy="141.5" r="1.13"/>
<circle cx="125" cy="143" r=".18"/>
<circle cx="125" cy="141.1" r=".18"/>
<circle cx="130.6" cy="141.1" r=".18"/>
<circle cx="130.6" cy="143" r=".18"/>
<circle cx="136.2" cy="141.1" r=".18"/>
<circle cx="136.2" cy="143" r=".18"/>
<circle cx="141.9" cy="141.1" r=".18"/>
<circle cx="141.9" cy="143" r=".18"/>
<circle cx="147.5" cy="140.2" r=".18"/>
<circle cx="147.5" cy="143.6" r=".18"/>
<circle cx="147.5" cy="141.9" r=".18"/>
<circle cx="152.7" cy="141.9" r=".18"/>
<circle cx="152.7" cy="140.2" r=".18"/>
<circle cx="152.7" cy="143.6" r=".18"/>
<circle cx="158.7" cy="153.3" r="1.13"/>
<circle cx="164.7" cy="152.1" r="1.79"/>
<circle cx="85.4" cy="174.5" r="2.7"/>
<circle cx="85.4" cy="163.1" r="2.7"/>
<circle cx="85.4" cy="174.5" r="5.3"/>
<circle cx="85.4" cy="163" r="5.3"/>
</g>
<!-- layer: Section Lines -->
<path d="M119.1 76v3.5M176.5 75.9v3.4M99.8 94.5l-3.5 .1M205.4 89.5l-3.5 .2M119.1 108.7v3.5M176.5 103.9v3.5" fill="none" stroke="#000" stroke-width=".51"/>
<g fill="none" stroke="#000" stroke-width=".25">
<path d="M119.1 79.5v11M176.5 79.3v8.8M115.2 93.7l-15.4 .8M119.1 92.9v2.4M119.1 97.7v11M120 93.5l-2.4 .1M136.6 92.7l-14.3 .7M141.4 92.5l-2.4 .1M158 91.8l-14.3 .6M162.8 91.5l-2.4 .1M176.5 90.4v2.4M176.5 95.2v8.7"/>
<path d="M179.4 90.8l-14.3 .6M184.2 90.5l-2.4 .1M201.9 89.7l-15.3 .7"/>
</g>
<path d="M122.6 77.7h3.5M169.5 77.5h3.5M98.2 98l.2 3.6M203.9 93.1l.1 3.5M122.6 110.5h3.5M169.5 105.7h3.5" fill="none" stroke="#000" stroke-width=".21"/>
<path d="M119.1 77.7l3.5-.6v1.2zM173 77l3.5 .5-3.5 .6zM98 94.5l.8 3.5-1.2 .1zM203.7 89.6l.8 3.5h-1.2zM119.1 110.5l3.5-.6v1.2zM173 105.1l3.5 .6-3.5 .6z" fill="#000" stroke="#000" stroke-width=".21"/>
<!-- layer: Leaders -->
<g fill="#000" stroke="#000" stroke-width=".21">
<path d="M151.4 43.5l2.2-1.3 .3 .8zM45.4 97.9l2.5 .7-.4 .7zM45.4 89.4l2-1.5 .4 .7zM49.7 93.8l2.1-1.5 .4 .7zM145.5 88.5l.7-.4 1.1 2.3zM254.1 92.4l2.5 .4-2.5 .5zM255.9 88.6l2.3 .9-2.5-.1zM256 97.6l2.4-.9-2 1.6zM259.8 87.7l2.1 1.5-2.4-.7zM260.2 98.6l2.3-1.1-1.9 1.8zM45.4 106.4l1.3 2.2-.7 .3zM259.9 107.8l2.1-1.4-1.5 2z"/>
<path d="M144.4 155.2l1.6 1.9-.7 .5z"/>
</g>
<g fill="none" stroke="#000" stroke-width=".21">
<path d="M245.6 36.6h-75.6l-16.2 6M94.1 74.2h-19.8l-26.7 14M160.2 68.7h-27.1l12.8 19.6M209.9 73.6h19.8l30 14.5M47.7 99l27.8 13.2h15.6M89.7 82.5h-17.2l-20.5 10.1M215.4 84h15.7l24.7 5M254.1 92.9l-39 .1M256.2 98l-20.9 11.7h-26M260.4 98.9l-27.8 19.2h-25.3M46.3 108.7l6.3 14.7h38.5M260.2 108.1l-19.7 17.6h-32.5"/>
<path d="M145.6 157.3l7.6 13.4h46.3"/>
</g>
<!-- layer: Custom Tables -->
<path d="M220 160h67v39.9h-67zM220 166.6h67M220 173.3h67M220 179.9h67M229.6 166.6v33.3M239.2 166.6v33.3M220 186.7h67M220 193.3h67" fill="none" stroke="#000" stroke-width=".21"/>
<!-- layer: BORDER -->
<path d="M20 9.9h267v190h-267zM148.5 4.9v10M15 109.9h10M282 109.9h10M148.5 194.9v10" fill="none" stroke="#000" stroke-width=".21"/>
<!-- layer: Break Lines -->
<path d="M121.8 108.2h2.5l.2-1 .5 1.9 .2-.9h2.5M179.5 114.2h2.3l.2-.9 .5 1.8 .3-.9h2.3" fill="none" stroke="#000" stroke-width=".21"/>
<!-- layer: Hatching -->
<path d="M45.6 96.9l.3 .2M255.6 93.5l.4 .3M257 94.4l.4 .2M257.4 90.9l.8 .5M260.7 89.1l.3 .2M261.4 96.9l.2 .1M262.3 90.1l.3 .1M263.3 98l.2 .1" fill="none" stroke="#000" stroke-width=".21"/>
<!-- layer: Detail Boundary -->
<g fill="none" stroke="#000" stroke-width=".21">
<path d="M169.9 134.7l12 9.2"/>
<circle cx="165" cy="130.9" r="6.2"/>
</g>
<text font-size="8.2" x="106.1" y="26.2">Audio and Power Wiring</text>
<g font-size="4.8">
<text x="138.5" y="35.9">D-D (0.75:1)</text>
<text x="37.7" y="71.1">B-B (1)</text>
<text x="254" y="70.5">C-C (1)</text>
<text x="116.8" y="74.6">B</text>
<text x="174.7" y="74.4">C</text>
<text x="206.4" y="91.2">D</text>
<text x="91.7" y="96.5">D</text>
<text x="174.7" y="112.4">C</text>
<text x="116.9" y="116.2">B</text>
<text x="78.3" y="139.2">E (3:1)</text>
<text x="183.2" y="147.8">E</text>
</g>
<g font-size="3.4">
<text x="176.5" y="36.1">Note: use at least 100mm of the XLR cable</text>
<text x="135.4" y="68.2">Canare L-4E6S</text>
<text x="54.8" y="123">Neutrik NC3MD-S-1-B</text>
<text x="207.8" y="125.2">Neutrik NC5FD-LX</text>
<text x="233.8" y="164.3">Audio and Power Wiring</text>
<text x="155.6" y="170.2">Arduino Motor Shield Rev3</text>
<text x="223.7" y="171.2">#</text>
<text x="231.5" y="170.9">Qty</text>
<text x="239.9" y="171.2">Part Name</text>
<text x="224.2" y="177.8">1</text>
<text x="233.8" y="177.8">1</text>
<text x="239.9" y="177.9">Neutrik NC5FD-LX</text>
<text x="223.8" y="184.5">2</text>
<text x="233.8" y="184.5">1</text>
<text x="239.9" y="184.6">Neutrik NC3MD-S-1-B</text>
<text x="223.8" y="191.2">3</text>
<text x="233.8" y="191.2">1</text>
<text x="240" y="191.2">Canare L-4E6S</text>
<text x="223.7" y="197.9">4</text>
<text x="233.8" y="197.9">1</text>
<text x="240.1" y="197.9">Arduino Motor Shield Rev3</text>
</g>
<g font-size="3.4" fill="#b29a92">
<text x="76.7" y="73.7">XLR Shield</text>
<text x="209.8" y="73.1">XLR Shield</text>
</g>
<g font-size="3.4" fill="#a3a0a0">
<text x="74.9" y="82">XLR Cold</text>
<text x="215" y="92.4">XLR Cold</text>
</g>
<g font-size="3.4" fill="#2e6c9c">
<text x="215.3" y="83.5">XLR Hot</text>
<text x="77.9" y="111.6">XLR Hot</text>
</g>
<text font-size="3.4" fill="#852b2b" x="209" y="109.3">Motor Shield +</text>
<text font-size="3.4" fill="#1b1b1b" x="207" y="117.6">Motor Shield -</text>
</svg>
